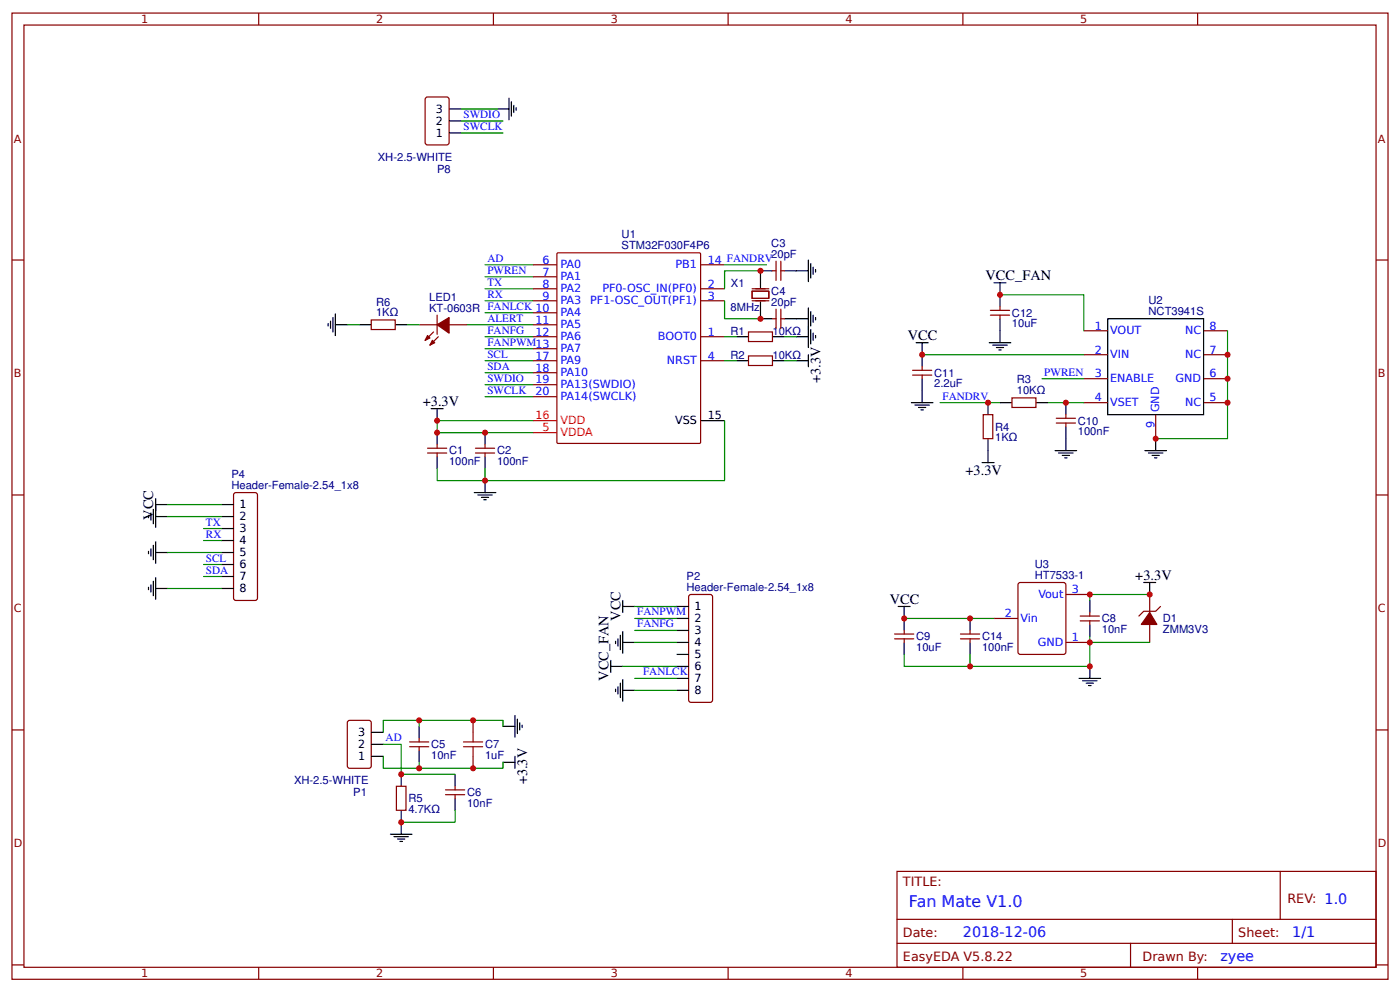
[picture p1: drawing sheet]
<svg xmlns="http://www.w3.org/2000/svg" width="309mm" height="219mm" viewBox="0 0 309 219" stroke-linecap="round" stroke-linejoin="round" font-family="sans-serif">
<g fill="none" stroke="#800" stroke-width=".26">
<path d="M2.6 2.9h304.1v213.2h-304.1zM5.3 5.5h298.7v208h-298.7zM57.1 2.9v2.6M109 2.9v2.6M160.9 2.9v2.6M212.7 2.9v2.6M264.6 2.9v2.6M94.2 21.5l4.5-.1 .4 .3 .1 9.8-.2 .4-4.5 .1-.5-.3-.1-9.8zM2.6 57.4h2.7M117.7 58.4h5.3M123.1 55.9l.2-.1h31.2l.2 .1 .1 41.7-.1 .2-31.4 .1-.2-.2zM154.8 58.4h5.3"/>
<path d="M170.7 59.8h.7M171.4 57.7v4.2M172.5 57.7v4.2M172.5 59.8h.8M304 57.4h2.7M82 70.6h5.3v2.1h-5.3zM92.6 71.7h4M95.8 73.3l-1.9 1.8M96.6 69.6v4.2M96.8 74.3l-1.8 1.9M99.2 71.7h4M117.7 74.3h5.3"/>
<path d="M117.7 79.6h5.3M117.7 61.1h5.3M117.7 63.7h5.3M117.7 66.4h5.3M117.7 69h5.3M117.7 71.7h5.3M117.7 77h5.3M154.8 74.3h5.3M154.8 79.6h5.3M154.8 63.7h5.3M154.8 66.4h5.3M165.4 73.3h5.3v2.1h-5.3z"/>
<path d="M165.4 78.6h5.3v2.1h-5.3zM166.2 64.3h3.7v1.6h-3.7zM166.2 63.7h3.7M166.2 66.4h3.7M170.7 70.4h.7M171.4 68.2v4.3M172.5 68.2v4.3M172.5 70.4h.8M218.8 69.6h4.2M218.8 68.5h4.2M220.9 67.7v.8M220.9 69.6v.8"/>
<path d="M239.4 73h5.3M239.4 78.3h5.3M265.9 73h5.3M265.9 78.3h5.3M94.5 100h4.2M94.5 98.9h4.2M96.6 98.1v.8M96.6 100v.8M105 100h4.3M105 98.9h4.3M107.2 98.1v.8M107.2 100v.8"/>
<path d="M117.7 82.3h5.3M117.7 84.9h5.3M117.7 87.6h5.3M201.6 82.8h4.2M201.6 81.7h4.2M203.7 80.9v.8M203.7 82.8v.8M217.2 91.5h2.1v5.3h-2.1zM223.6 87.8h5.3v2.1h-5.3zM233.4 93.4h4.2M233.4 92.3h4.2M235.5 91.5v.8"/>
<path d="M235.5 93.4v.8M239.4 83.6h5.3M239.4 88.9h5.3M255.3 91.5v5.3M265.9 83.6h5.3M265.9 88.9h5.3M2.6 109.2h2.7M51.9 108.8l4.5-.1 .2 .1 .3 .4v22.8l-.1 .3-.4 .2h-4.3h-.2l-.3-.5v-22.8zM304 109.2h2.7M152.4 131.3l4.5-.1 .5 .3v.2v22.8v.3l-.5 .2h-4.2l-.3-.1-.3-.4v-22.8zM197.6 139.9h4.3M199.8 139.1v.8"/>
<path d="M212.2 139.9h4.2M214.3 139.1v.8M219.6 136.5h5.3M225 128.8l.4-.2h9.5l.5 .2 .1 15.1-.3 .5h-9.8l-.4-.2zM235.5 131.2h5.3M238.7 137h4.2M238.7 136h4.2M240.8 135.2v.8M240.8 137v.8M254 131.2v4M254 137.8v4M256.4 133.9l-1.1 1h-2.6l-1.1 1.1"/>
<path d="M77 159.1l4.5-.1 .4 .3 .1 9.7-.2 .5-4.5 .1-.5-.3-.1-9.8zM104.5 159v2.6M197.6 141h4.3M199.8 141v.8M212.2 141h4.2M214.3 141v.8M235.5 141.8h5.3M2.6 161.1h2.7M87.6 173.5h2.1v5.3h-2.1zM90.5 164.8h4.2M90.5 163.8h4.2M92.6 163v.8"/>
<path d="M92.6 164.8v.8M98.4 175.4h4.3M98.4 174.3h4.3M100.5 173.5v.8M100.5 175.4v.8M104.5 166.9v2.7M304 161.1h2.7M198.2 192.3h105.8v21.2h-105.8zM282.8 192.3v10.6M2.6 213h2.7M57.1 213.5v2.6M109 213.5v2.6"/>
<path d="M160.9 213.5v2.6M198.2 202.9h105.8M198.2 208.2h105.8M212.7 213.5v2.6M249.8 208.2v5.3M264.6 213.5v2.6M272.3 202.9v5.3M304 213h2.7"/>
</g>
<path d="M117.7 92.8h5.3M117.7 95.5h5.3" fill="none" stroke="#f00" stroke-width=".26"/>
<g fill="none" stroke="#000" stroke-width=".26">
<path d="M99.2 24.1h2.7M99.2 29.3h2.7M99.2 26.7h2.7M109.8 24.1h2.6M112.4 21.7v4.7M113 22.5v3.1M113.5 23.3v1.5M114 23.8v.5M170.7 59.8h-2.7v3.7M173.3 59.8h5.3M178.6 57.4v4.8M179.1 58.2v3.2"/>
<path d="M179.7 59v1.6M180.2 59.5v.5M72.5 71.4v.5M73 70.9v1.6M73.6 70.1v3.2M74.1 71.7h2.6M74.1 69.3v4.8M79.4 71.7h2.6M87.3 71.7h2.7M162.7 74.3h2.7M162.7 79.6h2.7M168 66.6v3.8h2.7"/>
<path d="M170.7 74.3h2.6M170.7 79.6h2.6M173.3 70.4h5.3M175.9 74.3h2.7M175.9 79.6h2.7M178.6 68v8.7M178.6 78.3v2.6M179.1 68.8v3.1M179.1 72.7v3.2M179.7 69.6v1.5M179.7 73.5v1.6M180.2 70.1v.5"/>
<path d="M180.2 74.1v.5M202.4 75.6h2.7M203.7 75.6v5.3M218.5 75.6h4.8M219.3 76.2h3.2M219.6 62.4h2.6M220.1 76.7h1.6M220.7 77.2h.5M220.9 62.4v5.3M220.9 70.4v5.2M244.7 70.4h21.2v21.1h-21.2zM95.2 90.2h2.7"/>
<path d="M96.6 90.2v2.6M96.6 95.5v2.6M107.2 95.5v2.6M154.8 92.8h5.3M201.3 88.9h4.8M202.1 89.4h3.2M202.9 89.9h1.6M203.5 90.5h.5M203.7 83.6v5.3M218.3 88.9v2.6M218.3 96.8v5.3M220.9 88.9h2.7"/>
<path d="M228.9 88.9h2.6M233.1 99.5h4.8M233.9 100h3.2M235.5 88.9v2.6M235.5 94.2v5.3M252.9 99.5h4.8M253.7 100h3.2M255.3 96.8v2.7M32.8 113.7v.6M33.3 113.2v1.6M33.9 112.4v3.2M34.4 111.4h2.6"/>
<path d="M34.4 114h2.6M34.4 110v6.4M34.4 119.6v4.7M48.9 111.4h2.7M48.9 114h2.7M48.9 116.7h2.7M48.9 119.3h2.7M96.6 100.8v2.6M104.8 108.7h4.7M105.6 109.2h3.1M106.4 109.8h1.5M106.9 110.3h.5"/>
<path d="M107.2 100.8v2.6M107.2 106.1v2.6M217 102.1h2.6M234.7 100.5h1.6M235.2 101h.5M254.5 100.5h1.6M255.1 101h.5M32.8 121.7v.5M32.8 129.6v.5M33.3 121.2v1.5M33.3 129.1v1.6M33.9 120.4v3.1"/>
<path d="M33.9 128.3v3.2M34.4 121.9h2.6M34.4 129.9h2.6M34.4 127.5v4.8M48.9 121.9h2.7M48.9 124.6h2.7M48.9 127.2h2.7M48.9 129.9h2.7M137.6 133.9h2.6M137.6 132.5v2.7M137.6 139.4v4.8M149.5 133.9h2.6"/>
<path d="M149.5 136.5h2.6M149.5 139.1h2.6M198.4 133.9h2.7M199.8 133.9v5.2M214.3 136.5v2.6M240.8 132.5v2.7M240.8 137.8v2.7M252.7 128.6h2.6M254 128.6v2.6M113.8 157.9v4.8M114.3 158.7v3.2M114.8 159.5v1.6"/>
<path d="M134.9 147.1h2.7M134.9 145.8v2.6M136 141.5v.6M136 152.1v.5M136.5 141v1.6M136.5 151.6v1.6M137.1 140.2v3.2M137.1 150.8v3.2M137.6 141.8h2.6M137.6 152.4h2.6M137.6 150v4.8M149.5 149.7h2.6"/>
<path d="M149.5 141.8h2.6M149.5 144.4h2.6M149.5 147.1h2.6M149.5 152.4h2.6M199.8 141.8v2.6M214.3 141.8v2.6M238.4 149.7h4.8M239.2 150.3h3.2M240 150.8h1.6M240.5 151.3h.5M240.8 147.1v2.6M82 161.6h2.7"/>
<path d="M82 166.9h2.7M82 164.3h2.7M88.6 170.9v2.6M88.6 178.8v5.3M92.6 160.3v2.7M92.6 165.6v2.6M100.5 170.9v2.6M100.5 176.2v2.6M111.1 168.2h2.7M111.1 160.3h2.7M113.8 166.9v2.7M115.4 160v.6"/>
<path d="M86.3 184.1h4.7M87 184.7h3.2M87.8 185.2h1.6M88.4 185.7h.5"/>
</g>
<g fill="none" stroke="#080" stroke-width=".26">
<path d="M101.9 26.7h9.2M101.9 29.3h9.2M101.9 24.1h7.9M107.2 58.4h10.5M160.1 58.4h9.2M168 59.8h-7.9v3.9M76.7 71.7h2.7M90 71.7h2.6M103.2 71.7h14.5M107.2 74.3h10.5M107.2 79.6h10.5M107.2 61.1h10.5"/>
<path d="M107.2 63.7h10.5M107.2 66.4h10.5M107.2 69h10.5M107.2 77h10.5M160.1 66.4v4h7.9M160.1 74.3h2.6M160.1 79.6h2.6M173.3 74.3h2.6M173.3 79.6h2.6M203.7 78.3h35.7M220.9 65.1h18.5v7.9M271.2 73v23.8h-15.9"/>
<path d="M96.6 95.5h10.6M107.2 82.3h10.5M107.2 84.9h10.5M107.2 87.6h10.5M117.7 92.8h-21.1v2.7h21.1M160.1 92.8v13.3h-52.9M207.7 88.9h13.2M230.2 83.6h9.2M231.5 88.9h7.9M37 111.4h11.9M37 114h11.9M45 116.7h3.9"/>
<path d="M45 119.3h3.9M96.6 103.4v2.7h10.6M107.2 103.4v2.7M37 121.9h11.9M37 129.9h11.9M45 127.2h3.9M45 124.6h3.9M140.2 136.5h9.3M140.2 133.9h9.3M140.2 139.1h9.3M199.8 136.5h19.8M254 131.2h-13.2v1.3"/>
<path d="M92.6 159h-7.9v2.6M137.6 147.1h11.9M140.2 141.8h9.3M140.2 152.4h9.3M140.2 149.7h9.3M214.3 144.4v2.7M240.8 141.8v5.3h-41v-2.7M240.8 141.8h13.2M240.8 140.5v1.3M84.7 164.3h3.9v6.6h11.9M84.7 166.9v2.7h26.4v-1.4M92.6 160.3v-1.3h18.5v1.3"/>
<path d="M92.6 168.2v1.4M100.5 178.8v2.7h-11.9"/>
</g>
<g fill="#800" stroke="#800" stroke-width=".26">
<path d="M254 135.2l1.6 2.6h-3.5z"/>
<path d="M94.5 74.1l.5 .5-1.1 .5z"/>
<path d="M95.5 75.1l.5 .5-1 .6z"/>
<path d="M96.6 71.7l2.6-1.6v3.4z"/>
</g>
<path d="M102.4 164.8h4.2M102.4 163.8h4.2M104.5 161.6v2.2M104.5 164.8v2.1" fill="none" stroke="#a00000" stroke-width=".26"/>
<g fill="#c00">
<circle cx="92.6" cy="169.6" r=".66"/>
<circle cx="88.6" cy="181.5" r=".66"/>
<circle cx="88.6" cy="170.9" r=".66"/>
<circle cx="168" cy="59.8" r=".66"/>
<circle cx="235.5" cy="88.9" r=".66"/>
<circle cx="214.3" cy="147.1" r=".66"/>
<circle cx="203.7" cy="78.3" r=".66"/>
<circle cx="240.8" cy="141.8" r=".66"/>
<circle cx="240.8" cy="147.1" r=".66"/>
<circle cx="255.3" cy="96.8" r=".66"/>
<circle cx="96.6" cy="92.8" r=".66"/>
<circle cx="96.6" cy="95.5" r=".66"/>
<circle cx="107.2" cy="95.5" r=".66"/>
<circle cx="107.2" cy="106.1" r=".66"/>
<circle cx="271.2" cy="78.3" r=".66"/>
<circle cx="271.2" cy="83.6" r=".66"/>
<circle cx="271.2" cy="88.9" r=".66"/>
<circle cx="220.9" cy="65.1" r=".66"/>
<circle cx="254" cy="131.2" r=".66"/>
<circle cx="214.3" cy="136.5" r=".66"/>
<circle cx="240.8" cy="131.2" r=".66"/>
<circle cx="168" cy="70.4" r=".66"/>
<circle cx="218.3" cy="88.9" r=".66"/>
<circle cx="104.5" cy="159" r=".66"/>
<circle cx="104.5" cy="169.6" r=".66"/>
<circle cx="92.6" cy="159" r=".66"/>
<circle cx="199.8" cy="136.5" r=".66"/>
</g>
<text font-size="3.5" fill="#00f" x="200.8" y="200.3">Fan Mate V1.0</text>
<g font-size="3.2">
<text x="217.7" y="61.9">VCC_FAN</text>
<text x="200.6" y="75.1">VCC</text>
<text x="93.4" y="89.7">+3.3V</text>
<text x="181.3" y="84.5" transform="rotate(-90 181.3 84.5)">+3.3V</text>
<text x="213.3" y="104.7">+3.3V</text>
<text x="33.9" y="114.7" transform="rotate(-90 33.9 114.7)">VCC</text>
<text x="250.8" y="128">+3.3V</text>
<text x="137.1" y="137" transform="rotate(-90 137.1 137)">VCC</text>
<text x="196.6" y="133.3">VCC</text>
<text x="134.4" y="150.3" transform="rotate(-90 134.4 150.3)">VCC_FAN</text>
<text x="116.4" y="173.1" transform="rotate(-90 116.4 173.1)">+3.3V</text>
</g>
<g font-size="3.2" fill="#00f">
<text x="212.7" y="206.9">2018-12-06</text>
<text x="285.5" y="206.9">1/1</text>
<text x="269.6" y="212.2">zyee</text>
</g>
<g font-size="2.8" fill="#800">
<text x="199.5" y="195.5">TITLE:</text>
<text x="284.4" y="199.2">REV: 1.0</text>
<text x="199.5" y="206.9">Date:</text>
<text x="273.6" y="206.9">Sheet:</text>
<text x="199.5" y="212.2">EasyEDA V5.8.22</text>
<text x="252.4" y="212.2">Drawn By:</text>
</g>
<g font-size="2.5" fill="#800">
<text x="31.2" y="5.1">1</text>
<text x="83.1" y="5.1">2</text>
<text x="134.9" y="5.1">3</text>
<text x="186.8" y="5.1">4</text>
<text x="238.7" y="5.1">5</text>
<text x="3" y="31.5">A</text>
<text x="304.4" y="31.5">A</text>
<text x="3" y="83.3">B</text>
<text x="304.4" y="83.3">B</text>
<text x="3" y="135.2">C</text>
<text x="304.4" y="135.2">C</text>
<text x="3" y="187">D</text>
<text x="304.4" y="187">D</text>
<text x="31.2" y="215.7">1</text>
<text x="83.1" y="215.7">2</text>
<text x="134.9" y="215.7">3</text>
<text x="186.8" y="215.7">4</text>
<text x="238.7" y="215.7">5</text>
</g>
<g font-size="2.5">
<text x="96.3" y="24.8">3</text>
<text x="96.3" y="27.5">2</text>
<text x="96.3" y="30.1">1</text>
<text x="149.2" y="93.6">VSS</text>
<text x="156.4" y="92.6">15</text>
<text x="52.9" y="112.2">1</text>
<text x="52.9" y="114.8">2</text>
<text x="52.9" y="117.4">3</text>
<text x="52.9" y="120.1">4</text>
<text x="52.9" y="122.7">5</text>
<text x="52.9" y="125.4">6</text>
<text x="52.9" y="128">7</text>
<text x="52.9" y="130.7">8</text>
<text x="153.5" y="134.6">1</text>
<text x="153.5" y="137.3">2</text>
<text x="153.5" y="139.9">3</text>
<text x="153.5" y="142.6">4</text>
<text x="153.5" y="145.2">5</text>
<text x="153.5" y="147.9">6</text>
<text x="153.5" y="150.5">7</text>
<text x="153.5" y="153.2">8</text>
<text x="79.1" y="162.4">3</text>
<text x="79.1" y="167.7">1</text>
<text x="79.1" y="165.1">2</text>
</g>
<g font-size="2.5" fill="#00f">
<text x="102.4" y="28.7">SWCLK</text>
<text x="102.4" y="26">SWDIO</text>
<text x="107.7" y="57.8">AD</text>
<text x="119.9" y="58.2">6</text>
<text x="123.8" y="59.2">PA0</text>
<text x="149.2" y="59.2">PB1</text>
<text x="156.4" y="58.2">14 FANDRV</text>
<text x="107.7" y="60.4">PWREN</text>
<text x="107.7" y="63.1">TX</text>
<text x="107.7" y="65.7">RX</text>
<text x="119.9" y="60.8">7</text>
<text x="119.9" y="63.5">8</text>
<text x="123.8" y="61.9">PA1</text>
<text x="123.8" y="64.5">PA2</text>
<text x="133.1" y="64.5">PF0-OSC_IN(PF0)</text>
<text x="156.4" y="63.5">2</text>
<text x="107.7" y="71">ALERT</text>
<text x="118.3" y="71.4">11</text>
<text x="119.9" y="66.1">9</text>
<text x="123.8" y="67.2">PA3</text>
<text x="123.8" y="69.8">PA4</text>
<text x="130.4" y="67.2">PF1-OSC_OUT(PF1)</text>
<text x="156.4" y="66.1">3</text>
<text x="107.7" y="73.7">FANFG</text>
<text x="107.7" y="76.3">FANPWM13</text>
<text x="118.3" y="74.1">12</text>
<text x="123.8" y="72.5">PA5</text>
<text x="123.8" y="75.1">PA6</text>
<text x="123.8" y="77.8">PA7</text>
<text x="145.4" y="75.1">BOOT0</text>
<text x="156.4" y="74.1">1</text>
<text x="241.8" y="72.7">1</text>
<text x="245.3" y="73.8">VOUT</text>
<text x="261.8" y="73.8">NC</text>
<text x="267.2" y="72.7">8</text>
<text x="107.7" y="81.6">SDA</text>
<text x="107.7" y="79">SCL</text>
<text x="118.3" y="79.3">17</text>
<text x="118.3" y="82">18</text>
<text x="123.8" y="80.4">PA9</text>
<text x="123.8" y="83.1">PA10</text>
<text x="147.3" y="80.4">NRST</text>
<text x="156.4" y="79.3">4</text>
<text x="230.7" y="82.9">PWREN</text>
<text x="241.8" y="78">2</text>
<text x="241.8" y="83.3">3</text>
<text x="245.3" y="79.1">VIN</text>
<text x="261.8" y="79.1">NC</text>
<text x="267.2" y="83.3">6</text>
<text x="267.2" y="78">7</text>
<text x="107.7" y="84.2">SWDIO</text>
<text x="107.7" y="86.9">SWCLK</text>
<text x="118.3" y="84.6">19</text>
<text x="118.3" y="87.3">20</text>
<text x="123.8" y="85.7">PA13(SWDIO)</text>
<text x="123.8" y="88.3">PA14(SWCLK)</text>
<text x="208.2" y="88.2">FANDRV</text>
<text x="241.8" y="88.6">4</text>
<text x="245.3" y="84.4">ENABLE</text>
<text x="245.3" y="89.7">VSET</text>
<text x="259.7" y="84.4">GND</text>
<text x="261.8" y="89.7">NC</text>
<text x="267.2" y="88.6">5</text>
<text x="255.1" y="94.4" transform="rotate(-90 255.1 94.4)">9</text>
<text x="256.1" y="91" transform="rotate(-90 256.1 91)">GND</text>
<text x="45.5" y="116">TX</text>
<text x="45.5" y="118.6">RX</text>
<text x="45.5" y="123.9">SCL</text>
<text x="45.5" y="126.6">SDA</text>
<text x="236.8" y="130.9">3</text>
<text x="140.8" y="135.8">FANPWM</text>
<text x="222" y="136.2">2</text>
<text x="225.4" y="137.3">Vin</text>
<text x="229.4" y="132">Vout</text>
<text x="140.8" y="138.5">FANFG</text>
<text x="229.3" y="142.6">GND</text>
<text x="236.8" y="141.5">1</text>
<text x="142.1" y="149.1">FANLCK</text>
<text x="85.2" y="163.6">AD</text>
</g>
<g font-size="2.5" fill="#000080">
<text x="83.5" y="35.6">XH-2.5-WHITE</text>
<text x="96.6" y="38.2">P8</text>
<text x="137.3" y="52.6">U1</text>
<text x="137.3" y="55">STM32F030F4P6</text>
<text x="170.4" y="56.9">20pF</text>
<text x="170.4" y="54.5">C3</text>
<text x="161.5" y="63.3">X1</text>
<text x="170.4" y="65.1">C4</text>
<text x="83.1" y="69.8">1KΩ</text>
<text x="83.1" y="67.4">R6</text>
<text x="94.8" y="68.8">KT-0603R FANLCK 10</text>
<text x="94.8" y="66.4">LED1</text>
<text x="161.4" y="68.6">8MHz</text>
<text x="170.4" y="67.4">20pF</text>
<text x="223.6" y="69.9">C12</text>
<text x="253.7" y="69.6">NCT3941S</text>
<text x="253.7" y="67.2">U2</text>
<text x="161.4" y="73.9">R1</text>
<text x="170.7" y="73.9">10KΩ</text>
<text x="223.6" y="72.3">10uF</text>
<text x="161.4" y="79.2">R2</text>
<text x="170.7" y="79.2">10KΩ</text>
<text x="206.4" y="83.1">C11</text>
<text x="206.4" y="85.5">2.2uF</text>
<text x="224.6" y="87">10KΩ</text>
<text x="224.6" y="84.6">R3</text>
<text x="219.9" y="95">R4</text>
<text x="238.1" y="93.7">C10</text>
<text x="99.2" y="100.3">C1</text>
<text x="109.8" y="100.3">C2</text>
<text x="219.9" y="97.4">1KΩ</text>
<text x="238.1" y="96.1">100nF</text>
<text x="51.1" y="107.9">Header-Female-2.54_1x8</text>
<text x="51.1" y="105.5">P4</text>
<text x="99.2" y="102.7">100nF</text>
<text x="109.8" y="102.7">100nF</text>
<text x="228.6" y="125.4">U3</text>
<text x="151.7" y="130.4">Header-Female-2.54_1x8</text>
<text x="151.7" y="128">P2</text>
<text x="228.6" y="127.8">HT7533-1</text>
<text x="243.4" y="137.3">C8</text>
<text x="256.9" y="137.4">D1</text>
<text x="202.4" y="143.7">10uF</text>
<text x="202.4" y="141.3">C9</text>
<text x="217" y="143.7">100nF</text>
<text x="217" y="141.3">C14</text>
<text x="243.4" y="139.7">10nF</text>
<text x="256.9" y="139.7">ZMM3V3</text>
<text x="95.2" y="167.5">10nF</text>
<text x="95.3" y="165.1">C5</text>
<text x="107.2" y="167.5">1uF</text>
<text x="107.2" y="165.1">C7</text>
<text x="65" y="173.1">XH-2.5-WHITE</text>
<text x="78.1" y="175.8">P1</text>
<text x="90.2" y="179.4">4.7KΩ</text>
<text x="90.2" y="177">R5</text>
<text x="103.2" y="178.1">10nF</text>
<text x="103.2" y="175.7">C6</text>
</g>
<g font-size="2.5" fill="#f00">
<text x="118.3" y="92.6">16</text>
<text x="119.9" y="95.2">5</text>
<text x="123.8" y="93.6">VDD</text>
<text x="123.8" y="96.3">VDDA</text>
</g>
</svg>
